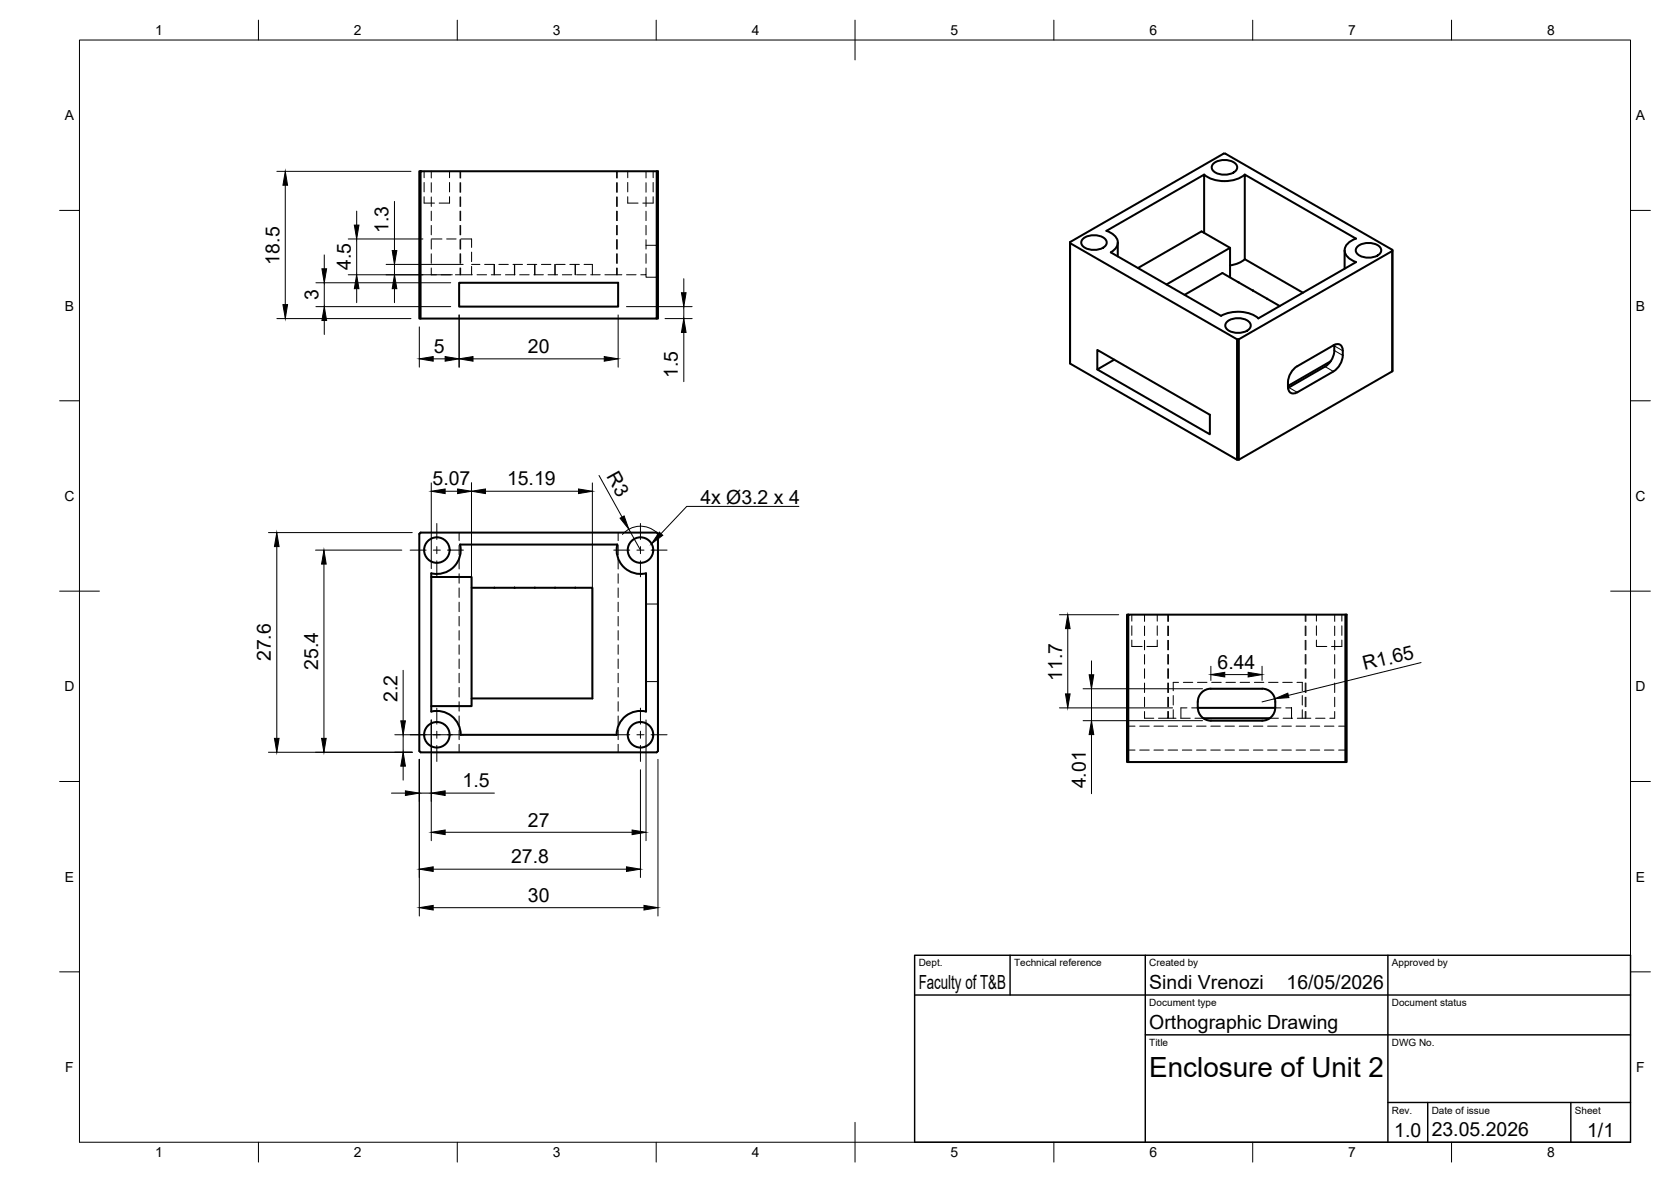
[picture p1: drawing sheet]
<svg xmlns="http://www.w3.org/2000/svg" width="420mm" height="297mm" viewBox="0 0 420 297" stroke-linecap="round" stroke-linejoin="round" font-family="sans-serif">
<!-- layer: Hidden -->
<g fill="none" stroke="#000" stroke-width=".25">
<path d="M106.6 49.4v1.6h2.6M106.6 43v1.7M106.6 45.9v2.3M108.4 43v1.7M108.4 45.9v2.4M108.4 49.5v2.4M108.4 53.1v2.3M108.4 56.6v2.4M113 49.4v1.6h-2.6M113 43v1.7M113 45.9v2.3M115.7 43v1.7"/>
<path d="M115.7 45.9v2.4M115.7 49.5v2.4M115.7 53.1v2.3M115.7 56.6v2.4M115.8 43v1.7M115.8 45.9v2.4M115.8 49.5v2.4M115.8 53.1v2.3M115.8 56.6v2.4M155 43v1.7M155 45.9v2.4M155 49.5v2.4"/>
<path d="M155 53.1v2.3M155 56.6v2.4M155.2 43v1.7M155.2 45.9v2.4M155.2 49.5v2.4M155.2 53.1v2.3M155.2 56.6v2.4M157.8 49.4v1.6h2.6M157.8 43v1.7M157.8 45.9v2.3M162.4 43v1.7M162.4 45.9v2.4"/>
<path d="M162.4 49.5v2.4M162.4 53.1v2.3M162.4 56.6v2.4M164.2 49.4v1.6h-2.6M164.2 43v1.7M164.2 45.9v2.3M108.4 67.4v1.7h1.3M108.4 60.1h2.7M108.4 60.2v2.4M108.4 63.8v2.4M110.9 69.1h2.4M112.3 60.1h2.4"/>
<path d="M115.7 60.2v2.4M115.7 63.8v2.4M115.7 67.4v1.7M115.8 67.4v1.7h-1.3M115.8 60.2v2.4M115.8 63.8v2.4M115.8 69.1h3M115.9 60.1h2.7v2.1M118.6 63.4v2.4M118.6 66.9v2.2M118.6 66.4h2.1M120 69.1h2.3"/>
<path d="M121.9 66.4h2.3M123.5 69.1h2.4M124.2 66.4v2.7M124.3 66.4v2.7M125.4 66.4h2.4M127.1 69.1h2.4M129 66.4h2.4M129.3 66.4v2.7M129.4 66.4v2.7M130.7 69.1h2.4M132.6 66.4h2.4M134.2 69.1h2.4"/>
<path d="M134.4 66.4v2.7M134.5 66.4v2.7M136.1 66.4h2.4M137.8 69.1h2.4M139.5 66.4v2.7M139.6 66.4v2.7M139.7 66.4h2.4M141.4 69.1h2.4M143.3 66.4h2.4M144.6 66.4v2.7M144.7 66.4v2.7M145 69.1h2.3"/>
<path d="M146.9 66.4h2v2.7M148.5 69.1h2.4M155 67.4v1.7h-2.9M155 69.1h1.4M155 60.2v2.4M155 63.8v2.4M155.2 60.2v2.4M155.2 63.8v2.4M155.2 67.4v1.7M157.5 69.1h2.4M162.4 69.1v.6h3M162.4 67.4v1.7h-1.3"/>
<path d="M162.4 61.6h3M162.4 60.2v2.4M162.4 63.8v2.4M115.4 133.8v2.1M115.4 137v2.4M155.4 133.8v2.1M155.4 137v2.4M115.4 140.6v2.4M115.4 144.2v2.4M115.4 147.8v2.3M115.4 151.3v2.4M115.4 154.9v2.4"/>
<path d="M115.4 158.5v2.4M155.4 140.6v2.4M155.4 144.2v2.4M155.4 147.8v2.3M155.4 151.3v2.4M155.4 154.9v2.4M155.4 158.5v2.4M162.4 151.8h3M284.6 154.5v1.6M284.6 157.3v2.4M287.8 154.5v1.7M287.8 157.3v2.4"/>
<path d="M291 154.5v1.6M291 157.3v2.4M293.6 154.5v1.7M293.6 157.3v2.4M293.8 154.5v1.7M293.8 157.3v2.4M328.2 154.5v1.7M328.2 157.3v2.4M328.4 154.5v1.7M328.4 157.3v2.4M331 154.5v1.6M331 157.3v2.4"/>
<path d="M335.6 154.5v1.7M335.6 157.3v2.4M337.4 154.5v1.6M337.4 157.3v2.4M115.4 162.1v2.3M115.4 165.6v2.4M115.4 169.2v2.4M115.4 172.8v2.4M115.4 176.3v2.4M115.4 179.9v2.4M155.4 162.1v2.3M155.4 165.6v2.4"/>
<path d="M155.4 169.2v2.4M155.4 172.8v2.4M155.4 176.3v2.4M155.4 179.9v2.4M162.4 171.3h3M284.6 160.9v1.6h2.6M287.8 178.8v1.7h2.3M287.8 160.9v2.4M287.8 164.5v2.4M287.8 168.1v2.4M287.8 171.6v2.4M287.8 175.2v2.4"/>
<path d="M291 160.9v1.6h-2.6M293.6 178.8v1.7h-2.3M293.6 160.9v2.4M293.6 164.5v2.4M293.6 168.1v2.4M293.6 171.6v2.4M293.6 175.2v2.4M293.8 160.9v2.4M293.8 164.5v2.4M293.8 168.1v2.4M293.8 171.6v2.4M293.8 175.2v2.4"/>
<path d="M293.8 178.8v1.7M295 174.8v2.4M295 178.4v2.1M296.3 171.5h-1.3v2.1M297.5 171.5h2.4M298.4 177.9h-1.5v2.6M299.6 177.9h1.6M301.1 171.5h2.4M304.7 171.5h2.4M308.3 171.5h2.3M311.8 171.5h2.4M315.4 171.5h2.4"/>
<path d="M319 171.5h2.4M320.6 177.9h1.5M322.5 171.5h2.4M323.3 177.9h1.4M324.7 177.9v2.6v-2.6M324.7 177.9v2.6M326.1 171.5h1.3v2.1M327.4 174.8v2.4M327.4 178.4v2.1M328.2 160.9v2.4M328.2 164.5v2.4M328.2 168.1v2.4"/>
<path d="M328.2 171.6v2.4M328.2 175.2v2.4M328.2 178.8v1.7M328.4 160.9v2.4M328.4 164.5v2.4M328.4 168.1v2.4M328.4 171.6v2.4M328.4 175.2v2.4M328.4 178.8v1.7M331 160.9v1.6h2.6M335.6 178.8v1.7h-1.2M335.6 160.9v2.4"/>
<path d="M335.6 164.5v2.4M335.6 168.1v2.4M335.6 171.6v2.4M335.6 175.2v2.4M337.4 160.9v1.6h-2.6M115.4 183.5v2.4M115.4 187.1v2M155.4 183.5v2.4M155.4 187.1v2M283.4 182.5h2M283.4 188.5h2M286.6 182.5h2.4"/>
<path d="M286.6 188.5h2.4M290.2 182.5h2.3M290.2 188.5h2.3M293.6 180.5h2.1M293.7 182.5h2.4M293.7 188.5h2.4M296.9 180.5h2.4M297.3 182.5h2.4M297.3 188.5h2.4M300.5 180.5h2M300.9 182.5h2.4M300.9 188.5h2.4"/>
<path d="M304.4 182.5h2.4M304.4 188.5h2.4M308 182.5h2.4M308 188.5h2.4M311.6 182.5h2.4M311.6 188.5h2.4M315.2 182.5h2.3M315.2 188.5h2.3M318.7 182.5h2.4M318.7 188.5h2.4M319.3 180.5h2.1M322.3 182.5h2.4"/>
<path d="M322.3 188.5h2.4M322.6 180.5h2.4M325.9 182.5h2.4M325.9 188.5h2.4M326.2 180.5h3.4M329.5 182.5h2.3M329.5 188.5h2.3M330.8 180.5h2.4M333 182.5h2.4M333 188.5h2.4M336.6 182.5h2M336.6 188.5h2"/>
</g>
<!-- layer: Visible -->
<g fill="none" stroke="#000" stroke-width=".51">
<path d="M105.7 43v37.1h-.3v-37.1h60v37.1h-.3M165.1 43v37.1h-59.4M272.3 60a4.4 4.4 0 0 1 5.8 .4 1.58 1.58 0 0 1-1.3 2.1 4.3 4.3 0 0 1-4.8-.9 1.21 1.21 0 0 1 .3-1.6zM302.8 43.9a8.7 8.7 0 0 0 10.2 0M302.8 58.5v-14.6l-24.6 14.1a3.3 3.3 0 0 1 2.8 3.6 3.4 3.4 0 0 1-1.7 1.8l27.7 16M305.2 41.1a4.4 4.4 0 0 1 5.7 .4 1.58 1.58 0 0 1-1.3 2.1 4.3 4.3 0 0 1-4.8-.9 1.21 1.21 0 0 1 .4-1.6zM115.4 71.1h40v6h-40zM269 60.8l38.7-22.2h.3l42.1 24.2v.2M269 61l.1 30.4M269 61.1l42 24.2v30.2l-42-24.1zM269.1 60.8v.3M281.1 61v3.4"/>
<path d="M286.1 67.4l16-9.2 7.2 4.1-.1 7.4M309.3 62.3l-16 9.2M311.4 71l7.2 4.1M311.5 71l-4.1-2.4-9.5 5.5M313 65.1v-21.2l28 16.1a3.2 3.2 0 0 0-2.8 3.4 4.1 4.1 0 0 0 2.8 2.5l-24.6 14.1a8.9 8.9 0 0 0-9.4-.6M313 65.1l14.6 8.5M313 65.1l-1.9 1.1-1.8 .5M315 73h.1M318.6 75.1l3.2 1.8M338.1 62.9v4.6M341.4 61.9a4.4 4.4 0 0 1 5.7 .4 1.58 1.58 0 0 1-1.3 2.2 4.3 4.3 0 0 1-4.7-1 1.21 1.21 0 0 1 .3-1.6zM350.1 62.9v30.4"/>
<path d="M280.2 90.4l-4.3 2.4 28.3 16.3v-4.9l-28.3-16.3v4.9M308.6 80.8a4.4 4.4 0 0 1 5.7 .4 1.58 1.58 0 0 1-1.3 2.2 4.3 4.3 0 0 1-4.7-1 1.21 1.21 0 0 1 .3-1.6zM311.1 85.3h.4M311.5 85.3l38.6-22.2v30.2l-38.6 22.2zM323.8 96.1a2.42 2.42 0 0 0 .9 2.7h1l.5-.2M324.1 97.3l-.2 .2M333.2 92.1l-9.1 5.3M334.5 90.8l-10.7 6.2M334.5 90.8l-1.3 1.3M335.3 86.8l-9.1 5.2a5.1 5.1 0 0 0-2.3 4.1M335.3 86.8a1.44 1.44 0 0 1 1.6-.2 1.44 1.44 0 0 1 .7 1.5 5.3 5.3 0 0 1-2.3 5.2l-9.1 5.3M335.5 86.7a5.8 5.8 0 0 1-1 4.1"/>
<path d="M311.1 115.5h.4M105.7 133.8h59.4l.3 .4v54.6M105.8 133.8l-.4 .4v54.6M115.7 136.8h39.5a6 6 0 0 0 7.2 7.3v34.7a6 6 0 0 0-7.4 5.9h-39.2a6 6 0 0 0-7.4-5.9v-34.7a6 6 0 0 0 7.3-7.3zM108.4 145h10.2v32.4h-10.2M118.6 147.7h5.6M124.3 147.7h.1M124.3 147.7h5M129.4 147.7h.1M129.4 147.7h5M134.4 147.7h.1M134.5 147.7h5"/>
<path d="M139.5 147.7h.1M139.6 147.7h5M144.6 147.7h.1M144.7 147.7h4.2v27.8h-30.3M283.7 154.5v37h-.3v-37h55.2v37h-.3M338.3 154.5v37h-54.6M301.2 177.9h19.4M301.2 177.8a3.3 3.3 0 0 0 3.3 3.3M304.5 173.1h12.9M304.5 173.1a3.3 3.3 0 0 0-3.3 3.3v1.4M317.4 173.1a3.3 3.3 0 0 1 3.3 3.3v1.4M320.7 177.8a3.3 3.3 0 0 1-3.3 3.3h-12.9"/>
<path d="M105.4 188.7l.4 .4M165.4 188.7l-.3 .4h-59.4M302.5 180.5h16.8"/>
<circle cx="109.8" cy="138.2" r="3.2"/>
<circle cx="161" cy="138.2" r="3.2"/>
<circle cx="109.8" cy="184.7" r="3.2"/>
<circle cx="161" cy="184.7" r="3.2"/>
</g>
<!-- layer: Visible Narrow -->
<path d="M324.1 97.4l2.1 1.2M333.2 92.1l2.1 1.3M335.5 88.1l2.1 1.2M335.5 86.9l2.1 1.2" fill="none" stroke="#000" stroke-width=".25"/>
<!-- layer: BORDER -->
<g fill="none" stroke="#000" stroke-width=".25">
<path d="M20 10.1h390v276.9h-390zM65 5.1v5M115 5.1v5M165 5.1v5M215 5.1v10M265 5.1v5M315 5.1v5M365 5.1v5M15 52.9h5M410 52.9h5M15 100.7h5M410 100.7h5"/>
<path d="M15 148.6h10M405 148.6h10M15 196.4h5M410 196.4h5M15 244.2h5M410 244.2h5M65 287v5M115 287v5M165 287v5M215 282.1v9.9M265 287v5M315 287v5"/>
<path d="M365 287v5"/>
</g>
<!-- layer: TITLEBLOCK -->
<path d="M230 240.1h180v46.9h-180zM230 250h180M254 240.1v9.9M288 240.1v46.9M349 240.1v46.9M288 260.1h122M349 277.1h61M359 277.1v9.9M395 277.1v9.9" fill="none" stroke="#000" stroke-width=".36"/>
<!-- layer: Smart Centers -->
<g fill="none" stroke="#000" stroke-width=".25">
<path d="M103.1 138.2h4M108.9 138.2h1.8M109.8 131.6v4M109.8 137.4v1.7M112.5 138.2h4M154.3 138.2h4M160.1 138.2h1.8M161 131.6v4M161 137.4v1.7M163.7 138.2h4M109.8 140.9v4.1M161 140.9v4.1"/>
<path d="M109.8 178v4M161 178v4M103.1 184.6h4M108.9 184.6h1.8M109.8 183.8v1.7M109.8 187.3v4.1M112.5 184.6h4M154.3 184.6h4M160.1 184.6h1.8M161 183.8v1.7M161 187.3v4.1M163.7 184.6h4"/>
</g>
<!-- layer: FD_Dimensions -->
<g fill="none" stroke="#000" stroke-width=".25">
<path d="M69.6 43.1h33.7M71.7 46.6v29.9M89.7 53.1v3.5M99.2 50.6v12.4M79.4 77.1h33.9M79.4 71.1h33.9M81.5 64.1v3.4M81.5 71.1v6M87.6 60.1h18.7M87.6 69.1h26.1M89.7 60.1v9M89.7 72.5v3.6"/>
<path d="M97.1 66.4h19.4M99.2 66.4v2.7M99.2 72.5v3.6M115.4 79.1v13.2M155.4 79.1v13.2M157.5 77.1h16.5M171.9 70v3.6M171.9 77.1v3M69.6 80.1h33.7M81.5 80.5v3.6M105.4 82.2v10.1M108.9 90.2h3"/>
<path d="M118.9 90.2h33M167.2 80.1h6.8M171.9 83.6v12.3M150.6 119.5l5.8 10.4M67.5 133.8h36.2M69.6 137.4v48.2M79.3 138.2h21.7M108.4 121.4v21.5M111.9 123.5h3.2M118.6 121.4v52M122.1 123.5h23.4M148.9 121.4v52"/>
<path d="M158.1 133l2.9 5.2M165.1 133.8a6 6 0 0 0-8.6 .5M81.4 141.8v43.8M266.4 154.5h14.9M268.5 158v16.4M101.4 168.5v12.7M266.4 177.9h28.4M272.3 173.1h30.1M274.4 166.1v3.5M274.4 173.1v8M304.5 167.4v3.6M308 169.5h5.8"/>
<path d="M317.3 167.4v3.6M320.5 175.6l-3.2 .8M357.3 166.5l-33.4 8.3M67.5 189h36.2M98.4 199.3h3.5M99.3 184.6h14.4M101.4 184.6v4.4M101.4 192.5v3.6M105.4 190.8v39.4M105.4 199.3h3M108.4 180.9v30.4M111.9 199.3h12.4"/>
<path d="M161 193.4v27.1M162.4 180.9v30.4M165.4 190.8v39.4M272.3 181.1h30.1M274.4 184.6v14.9M108.9 218.4h48.6M111.9 209.2h47M108.9 228.1h53"/>
</g>
<g fill="#000" stroke="#000" stroke-width=".25">
<path d="M71.7 43.1l.6 3.5h-1.2zM89.1 56.6h1.2l-.6 3.5zM71.1 76.5h1.2l-.6 3.6zM80.9 67.5h1.2l-.6 3.6zM89.7 69.1l.6 3.4h-1.2zM99.2 69.1l.6 3.4h-1.2zM98.6 63h1.2l-.6 3.4zM171.3 73.6h1.2l-.6 3.5zM81.5 77.1l.6 3.4h-1.2zM105.4 90.2l3.5-.6v1.2zM111.9 89.6l3.5 .6-3.5 .6zM115.4 90.2l3.5-.6v1.2z"/>
<path d="M151.9 89.6l3.5 .6-3.5 .6zM171.9 80.1l.6 3.5h-1.2zM69.6 133.8l.6 3.6h-1.2zM108.4 123.5l3.5-.6v1.1zM115.1 122.9l3.5 .6-3.5 .5zM118.6 123.5l3.5-.6v1.1zM145.5 122.9l3.4 .6-3.4 .5zM155.9 130.2l1-.5 1.2 3.3zM81.4 138.2l.6 3.6h-1.1zM268.5 154.5l.6 3.5h-1.2zM267.9 174.4h1.2l-.6 3.5zM273.9 169.6h1.1l-.6 3.5z"/>
<path d="M304.5 169.5l3.5-.5v1.1zM313.8 169l3.5 .5-3.5 .6zM320.5 175.6l3.3-1.4 .3 1.1zM69 185.6h1.2l-.6 3.4zM80.9 185.6h1.1l-.6 3.4zM101.4 189l.5 3.5h-1.1zM100.8 181.2h1.1l-.5 3.4zM101.9 198.7l3.5 .6-3.5 .6zM108.4 199.3l3.5-.6v1.2zM274.4 181.1l.6 3.5h-1.1zM105.4 218.4l3.5-.6v1.2zM108.4 209.2l3.5-.6v1.1z"/>
<path d="M157.5 217.8l3.5 .6-3.5 .6zM158.9 208.6l3.5 .6-3.5 .5zM105.4 228.1l3.5-.6v1.2zM161.9 227.5l3.5 .6-3.5 .6z"/>
</g>
<!-- layer: Hole Notes -->
<path d="M165.8 133.7l.8 .8-2.8 2.2z" fill="#000" stroke="#000" stroke-width=".25"/>
<path d="M200.9 127.3h-28.2l-6.5 6.8" fill="none" stroke="#000" stroke-width=".25"/>
<text font-size="7" x="289" y="270.6">Enclosure of Unit 2</text>
<g font-size="4.9">
<text x="97.7" y="58.6" transform="rotate(-90 97.7 58.6)">1.3</text>
<text x="70.3" y="66.5" transform="rotate(-90 70.3 66.5)">18.5</text>
<text x="88.2" y="67.9" transform="rotate(-90 88.2 67.9)">4.5</text>
<text x="80.1" y="75.4" transform="rotate(-90 80.1 75.4)">3</text>
<text x="109.1" y="88.7">5</text>
<text x="132.8" y="88.7">20</text>
<text x="170.5" y="95" transform="rotate(-90 170.5 95)">1.5</text>
<text x="152.4" y="119.7" transform="rotate(61 152.4 119.7)">R3</text>
<text x="108.8" y="122">5.07</text>
<text x="127.5" y="122">15.19</text>
<text x="176.1" y="126.6">4x Ø3.2 x 4</text>
<text x="68.1" y="166.2" transform="rotate(-90 68.1 166.2)">27.6</text>
<text x="80" y="168.4" transform="rotate(-90 80 168.4)">25.4</text>
<text x="267.1" y="171.1" transform="rotate(-90 267.1 171.1)">11.7</text>
<text x="306.2" y="168.1">6.44</text>
<text x="343.1" y="168.5" transform="rotate(-14 343.1 168.5)">R1.65</text>
<text x="100" y="176.4" transform="rotate(-90 100 176.4)">2.2</text>
<text x="116.3" y="197.9">1.5</text>
<text x="273" y="198.1" transform="rotate(-90 273 198.1)">4.01</text>
<text x="132.8" y="207.8">27</text>
<text x="128.5" y="217">27.8</text>
<text x="132.7" y="226.6">30</text>
<text x="231" y="248.5">Faculty of T&amp;B</text>
<text x="289" y="248.5">Sindi Vrenozi</text>
<text x="323.5" y="248.5">16/05/2026</text>
<text x="289" y="258.6">Orthographic Drawing</text>
<text x="350.6" y="285.7">1.0</text>
<text x="360" y="285.5">23.05.2026</text>
<text x="399.1" y="285.7">1/1</text>
</g>
<g font-size="3.5">
<text x="39" y="8.8">1</text>
<text x="89" y="8.8">2</text>
<text x="139" y="8.8">3</text>
<text x="189" y="8.8">4</text>
<text x="239" y="8.8">5</text>
<text x="289" y="8.8">6</text>
<text x="339" y="8.8">7</text>
<text x="389" y="8.8">8</text>
<text x="16.3" y="30.2">A</text>
<text x="411.3" y="30.2">A</text>
<text x="16.3" y="78">B</text>
<text x="411.3" y="78">B</text>
<text x="16.2" y="125.9">C</text>
<text x="411.2" y="125.9">C</text>
<text x="16.2" y="173.7">D</text>
<text x="411.2" y="173.7">D</text>
<text x="16.3" y="221.6">E</text>
<text x="411.3" y="221.6">E</text>
<text x="16.4" y="269.4">F</text>
<text x="411.4" y="269.4">F</text>
<text x="39" y="290.8">1</text>
<text x="89" y="290.8">2</text>
<text x="139" y="290.8">3</text>
<text x="189" y="290.8">4</text>
<text x="239" y="290.8">5</text>
<text x="289" y="290.8">6</text>
<text x="339" y="290.8">7</text>
<text x="389" y="290.8">8</text>
</g>
<g font-size="2.5">
<text x="231" y="242.9">Dept.</text>
<text x="255" y="242.9">Technical reference</text>
<text x="289" y="242.9">Created by</text>
<text x="350" y="242.9">Approved by</text>
<text x="289" y="252.8">Document type</text>
<text x="350" y="252.8">Document status</text>
<text x="289" y="262.9">Title</text>
<text x="350" y="262.9">DWG No.</text>
<text x="350" y="279.9">Rev.</text>
<text x="360" y="279.9">Date of issue</text>
<text x="396" y="279.9">Sheet</text>
</g>
</svg>
